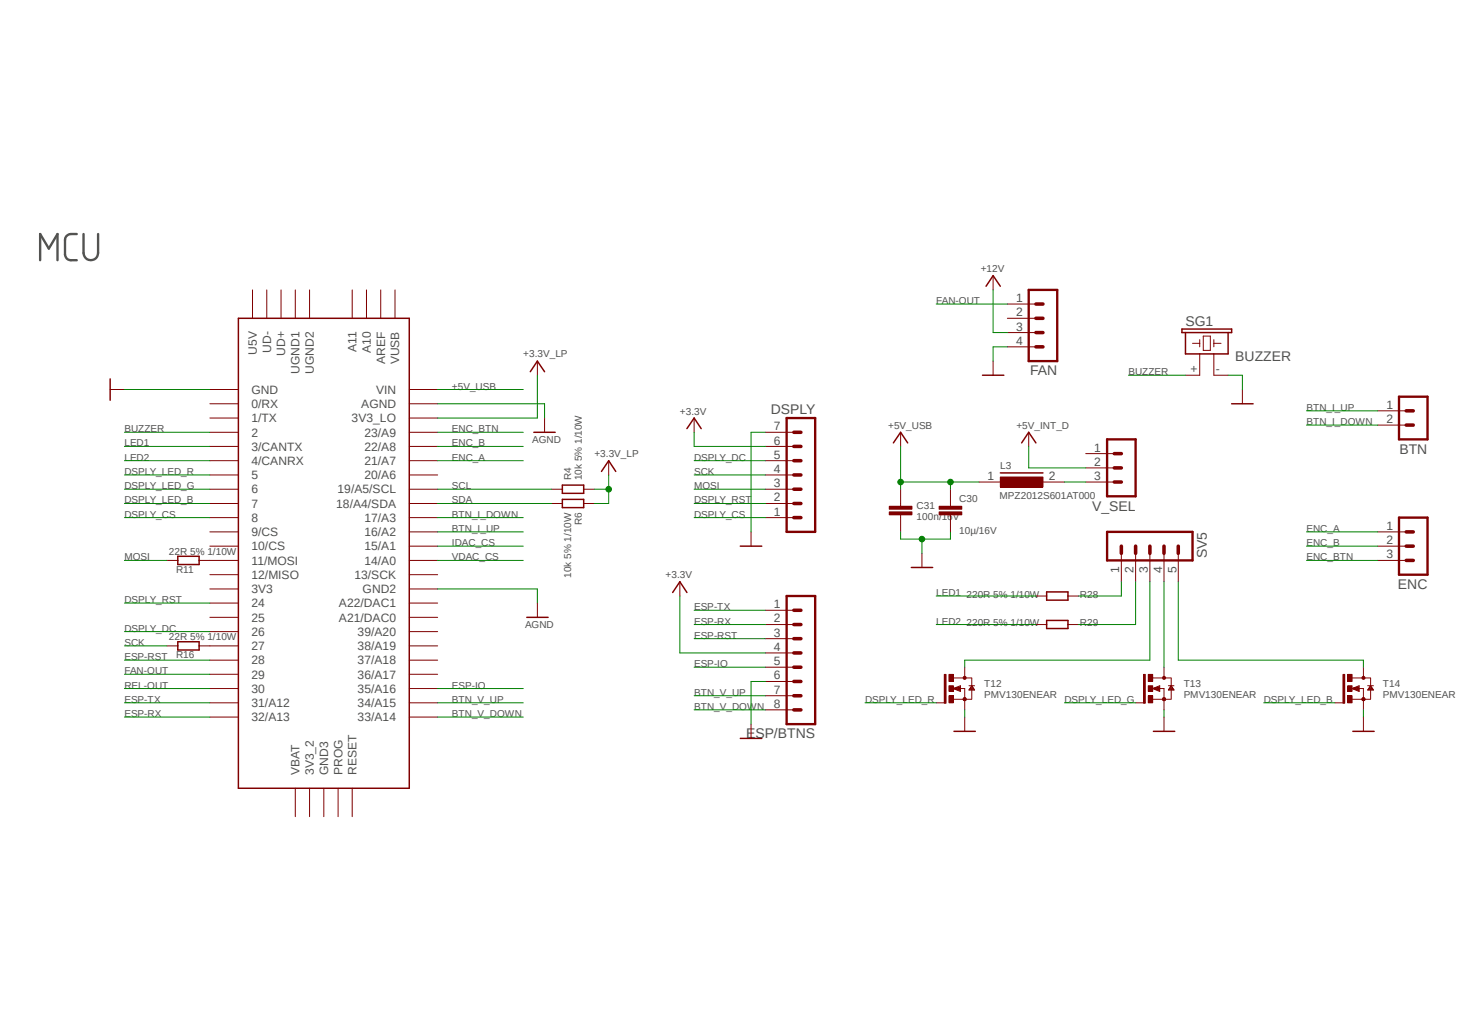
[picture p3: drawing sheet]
<svg xmlns="http://www.w3.org/2000/svg" width="420mm" height="297mm" viewBox="0 0 420 297" stroke-linecap="round" stroke-linejoin="round" font-family="sans-serif">
<path d="M8.4 63.4l411.6 178.6M420 63.5l-411.6 178.6" fill="none" stroke="#fff" stroke-width=".29"/>
<path d="M11.6 74.9v-7.5l2.5 4.1 2.5-4.1v7.5M22.1 67.4h-1.7a1.76 1.76 0 0 0-1.7 1.6l.1 4.7a1.59 1.59 0 0 0 1.6 1.2h1.7M24 67.4v5.4a2.1 2.1 0 0 0 2.1 2.1 2.1 2.1 0 0 0 2.1-2.1v-5.4" fill="none" stroke="#505050" stroke-width=".68"/>
<path d="M318.7 126.4h8.2v16.4h-8.2z" fill="none" stroke="#800000" stroke-width=".68"/>
<path d="M320.8 138.7h2M320.8 134.7h2M320.8 130.6h2" fill="none" stroke="#800000" stroke-width="1"/>
<g fill="none" stroke="#800000" stroke-width=".29">
<path d="M72.7 83.4v8.2M76.8 83.4v8.2M80.9 83.4v8.2M85 83.4v8.2M89.1 83.4v8.2M101.4 83.4v8.2M105.5 83.4v8.2M109.6 83.4v8.2M113.7 83.4v8.2M343.3 98.8h2.1M345.4 97.7v2.1M346.4 96.7h2v4.1h-2z"/>
<path d="M349.4 98.8h2.1M349.4 97.7v2.1M31.7 112.1h4.1M60.4 116.2h8.2M60.4 112.1h8.2M117.8 116.2h8.2M117.8 112.1h8.2M345.4 101.9v6.1h-4.2M349.4 101.9v6.1h4.1M357.6 112.1v4.1M60.4 120.3h8.2M60.4 124.4h8.2"/>
<path d="M60.4 128.5h8.2M60.4 132.6h8.2M60.4 136.7h8.2M117.8 120.3h8.2M117.8 124.4h8.2M117.8 128.5h8.2M117.8 132.6h8.2M117.8 136.7h8.2M156.8 120.3v4.1M199.8 120.3v4.1M259.2 124.4v4.1M296.1 124.4v4.1"/>
<path d="M312.5 130.6h8.3M312.5 134.7h8.3M312.5 138.7h8.3M60.4 140.8h8.2M60.4 144.9h8.2M60.4 149h8.2M60.4 153.1h8.2M60.4 157.2h8.2M117.8 140.8h8.2M117.8 144.9h8.2M117.8 149h8.2M117.8 153.1h8.2"/>
<path d="M117.8 157.2h8.2M216.2 153.1v4.1M48.1 161.3h3.1M57.3 161.3h11.3M60.4 165.4h8.2M60.4 169.5h8.2M60.4 173.6h8.2M60.4 177.7h8.2M117.8 161.3h8.2M117.8 165.4h8.2M117.8 169.5h8.2M117.8 173.6h8.2"/>
<path d="M117.8 177.7h8.2M298.2 171.5h3.1M298.2 179.7h3.1M307.4 171.5h3.1M307.4 179.7h3.1M48.1 185.9h3.1M57.3 185.9h11.3M60.4 181.8h8.2M60.4 190h8.2M60.4 194.1h8.2M60.4 198.2h8.2M117.8 181.8h8.2"/>
<path d="M117.8 185.9h8.2M117.8 190h8.2M117.8 194.1h8.2M117.8 198.2h8.2M60.4 202.3h8.2M60.4 206.4h8.2M117.8 202.3h8.2M117.8 206.4h8.2M85 226.9v8.1M89.1 226.9v8.1M93.2 226.9v8.1M97.3 226.9v8.1"/>
<path d="M101.4 226.9v8.1"/>
</g>
<g fill="none" stroke="#800000" stroke-width=".42">
<path d="M68.6 91.6h49.2v135.3h-49.2zM340.2 94.7h14.3v1h-14.3zM341.2 95.7v6.2h12.3v-6.2M31.7 109.1v6.1M354.5 116.2h6.2M153.7 124.4h6.1M197.7 123.4l2.1-3.1 2 3.1M257.2 127.5l2-3.1 2.1 3.1M288 136.1h12.2M294.1 127.5l2-3.1 2.1 3.1M213.1 157.2h6.2M51.2 160.1h6.1v2.4h-6.1z"/>
<path d="M301.3 170.3h6.1v2.4h-6.1zM301.3 178.6h6.1v2.3h-6.1zM51.2 184.7h6.1v2.4h-6.1z"/>
</g>
<path d="M288 137.3h12.2v2.9h-12.2z" fill-rule="evenodd" fill="#800000"/>
<path d="M281.8 138.7h8.2M288 137.3h12.2v2.9h-12.2zM298.2 138.7h8.2M273.6 144.9v.8M273.6 148.2v.8" fill="none" stroke="#800000" stroke-width=".29"/>
<path d="M270.3 145.7h6.6v.9h-6.6z" fill-rule="evenodd" fill="#800000"/>
<path d="M270.3 145.7h6.6v.9h-6.6z" fill="none" stroke="#800000" stroke-width=".29"/>
<path d="M270.3 147.3h6.6v.9h-6.6z" fill-rule="evenodd" fill="#800000"/>
<path d="M259.2 144.9v.8M259.2 148.2v.8M270.3 147.3h6.6v.9h-6.6zM273.6 140.8v4.1M273.6 149v4.1" fill="none" stroke="#800000" stroke-width=".29"/>
<path d="M256 145.7h6.5v.9h-6.5z" fill-rule="evenodd" fill="#800000"/>
<path d="M256 145.7h6.5v.9h-6.5z" fill="none" stroke="#800000" stroke-width=".29"/>
<path d="M256 147.3h6.5v.9h-6.5z" fill-rule="evenodd" fill="#800000"/>
<path d="M256 147.3h6.5v.9h-6.5zM259.2 140.8v4.1M259.2 149v4.1M265.4 159.3v4M195.7 167.4v4.1M274.4 198.2l2.1-.8v1.6zM276.3 198.2h1.4v6.1M277.7 192v3.1h-3.3M216.2 208.4v4.1M269.5 202.3h2.6M274.4 201.3h5.3" fill="none" stroke="#800000" stroke-width=".29"/>
<path d="M193.6 170.5l2.1-3.1 2 3.1M262.3 163.3h6.2M213.1 212.5h6.2" fill="none" stroke="#800000" stroke-width=".42"/>
<path d="M276.3 197.8l-1.5 .4 1.5 .4v-.4h-.5" fill="none" stroke="#800000" stroke-width=".51"/>
<path d="M277.4 200.9h.6v.6h-.6z" fill-rule="evenodd" fill="#800000"/>
<path d="M277.4 200.9h.6v.6h-.6z" fill="none" stroke="#800000" stroke-width=".29"/>
<path d="M273.2 200.2h1.2v2.1h-1.2z" fill-rule="evenodd" fill="#800000"/>
<path d="M273.2 200.2h1.2v2.1h-1.2z" fill="none" stroke="#800000" stroke-width=".29"/>
<path d="M273.2 197.4h1.2v1.6h-1.2z" fill-rule="evenodd" fill="#800000"/>
<path d="M273.2 197.4h1.2v1.6h-1.2z" fill="none" stroke="#800000" stroke-width=".29"/>
<path d="M273.2 194.1h1.2v2h-1.2z" fill-rule="evenodd" fill="#800000"/>
<path d="M273.2 194.1h1.2v2h-1.2z" fill="none" stroke="#800000" stroke-width=".29"/>
<path d="M271.8 194.1h.5v8.3h-.5z" fill-rule="evenodd" fill="#800000"/>
<path d="M271.8 194.1h.5v8.3h-.5zM277.7 195.1h2M278.9 197.4h1.6M279.7 195.2v2.2M279.7 198.4v2.7" fill="none" stroke="#800000" stroke-width=".29"/>
<path d="M277.4 200.9h.6v.6h-.6z" fill-rule="evenodd" fill="#800000"/>
<path d="M277.4 200.9h.6v.6h-.6z" fill="none" stroke="#800000" stroke-width=".29"/>
<path d="M277.4 194.8h.6v.6h-.6z" fill-rule="evenodd" fill="#800000"/>
<g fill="none" stroke="#800000" stroke-width=".29">
<path d="M277.4 194.8h.6v.6h-.6zM279 198.5h1.5M279.1 198.3h1.3M279.2 198.1h1M279.4 198h.7M279.5 197.7h.5M279.6 197.6h.3M279.7 197.4l.8 1.2h-1.6zM279.7 197.4h.1M331.8 198.2l2-.8v1.6zM333.7 198.2h1.4v6.1M335.1 192v3.1h-3.2"/>
<path d="M277.7 206.4v4.1M326.9 202.3h2.5M331.8 201.3h5.3"/>
</g>
<path d="M274.6 210.5h6.2" fill="none" stroke="#800000" stroke-width=".42"/>
<path d="M333.7 197.8l-1.5 .4 1.5 .4v-.4h-.5" fill="none" stroke="#800000" stroke-width=".51"/>
<path d="M334.8 200.9h.6v.6h-.6z" fill-rule="evenodd" fill="#800000"/>
<path d="M334.8 200.9h.6v.6h-.6z" fill="none" stroke="#800000" stroke-width=".29"/>
<path d="M330.5 200.2h1.3v2.1h-1.3z" fill-rule="evenodd" fill="#800000"/>
<path d="M330.5 200.2h1.3v2.1h-1.3z" fill="none" stroke="#800000" stroke-width=".29"/>
<path d="M330.5 197.4h1.3v1.6h-1.3z" fill-rule="evenodd" fill="#800000"/>
<path d="M330.5 197.4h1.3v1.6h-1.3z" fill="none" stroke="#800000" stroke-width=".29"/>
<path d="M330.5 194.1h1.3v2h-1.3z" fill-rule="evenodd" fill="#800000"/>
<path d="M330.5 194.1h1.3v2h-1.3z" fill="none" stroke="#800000" stroke-width=".29"/>
<path d="M329.2 194.1h.5v8.3h-.5z" fill-rule="evenodd" fill="#800000"/>
<path d="M329.2 194.1h.5v8.3h-.5zM335.1 195.1h2M336.3 197.4h1.6M337.1 195.2v2.2M337.1 198.4v2.7" fill="none" stroke="#800000" stroke-width=".29"/>
<path d="M334.8 200.9h.6v.6h-.6z" fill-rule="evenodd" fill="#800000"/>
<path d="M334.8 200.9h.6v.6h-.6z" fill="none" stroke="#800000" stroke-width=".29"/>
<path d="M334.8 194.8h.6v.6h-.6z" fill-rule="evenodd" fill="#800000"/>
<g fill="none" stroke="#800000" stroke-width=".29">
<path d="M334.8 194.8h.6v.6h-.6zM336.4 198.5h1.5M336.5 198.3h1.3M336.6 198.1h1.1M336.8 198h.7M336.9 197.7h.5M337 197.6h.3M337.1 197.4h.1M337.1 197.4l.8 1.2h-1.6zM389.2 198.2l2-.8v1.6zM391 198.2h1.5v6.1M392.5 192v3.1h-3.2"/>
<path d="M335.1 206.4v4.1M384.3 202.3h2.5M389.2 201.3h5.3"/>
</g>
<path d="M332 210.5h6.2" fill="none" stroke="#800000" stroke-width=".42"/>
<path d="M391 197.8l-1.4 .4 1.4 .4v-.4h-.3" fill="none" stroke="#800000" stroke-width=".51"/>
<path d="M392.2 200.9h.6v.6h-.6z" fill-rule="evenodd" fill="#800000"/>
<path d="M392.2 200.9h.6v.6h-.6z" fill="none" stroke="#800000" stroke-width=".29"/>
<path d="M387.9 200.2h1.3v2.1h-1.3z" fill-rule="evenodd" fill="#800000"/>
<path d="M387.9 200.2h1.3v2.1h-1.3z" fill="none" stroke="#800000" stroke-width=".29"/>
<path d="M387.9 197.4h1.3v1.6h-1.3z" fill-rule="evenodd" fill="#800000"/>
<path d="M387.9 197.4h1.3v1.6h-1.3z" fill="none" stroke="#800000" stroke-width=".29"/>
<path d="M387.9 194.1h1.3v2h-1.3z" fill-rule="evenodd" fill="#800000"/>
<path d="M387.9 194.1h1.3v2h-1.3z" fill="none" stroke="#800000" stroke-width=".29"/>
<path d="M386.6 194.1h.5v8.3h-.5z" fill-rule="evenodd" fill="#800000"/>
<path d="M386.6 194.1h.5v8.3h-.5zM392.5 195.1h2M393.7 197.4h1.7M394.5 195.2v2.2M394.5 198.4v2.7" fill="none" stroke="#800000" stroke-width=".29"/>
<path d="M392.2 200.9h.6v.6h-.6z" fill-rule="evenodd" fill="#800000"/>
<path d="M392.2 200.9h.6v.6h-.6z" fill="none" stroke="#800000" stroke-width=".29"/>
<path d="M392.2 194.8h.6v.6h-.6z" fill-rule="evenodd" fill="#800000"/>
<g fill="none" stroke="#800000" stroke-width=".29">
<path d="M285.9 79.3v4.1M290 87.5h8.2M290 91.6h8.2M290 95.7h8.2M290 99.8h8.2M154.7 103.9v4.1M285.9 103.9v4.1M396.6 118.2h8.2M175.2 132.6v4.1M220.3 136.7h8.2M220.3 132.6h8.2M220.3 128.5h8.2"/>
<path d="M220.3 124.4h8.2M396.6 122.3h8.2M158.8 140.8h3.1M158.8 144.9h3.1M168 140.8h3.1M168 144.9h3.1M220.3 140.8h8.2M220.3 144.9h8.2M220.3 149h8.2M322.8 159.3v8.1M326.9 159.3v8.1M331 159.3v8.1"/>
<path d="M335.1 159.3v8.1M339.2 159.3v8.1M396.6 153.1h8.2M396.6 157.2h8.2M154.7 173.6v4.1M220.3 175.6h8.2M220.3 179.7h8.2M396.6 161.3h8.2M220.3 183.8h8.2M220.3 187.9h8.2M220.3 192h8.2M220.3 196.1h8.2"/>
<path d="M392.2 194.8h.6v.6h-.6zM393.8 198.5h1.5M393.9 198.3h1.3M394 198.1h1.1M394.2 198h.7M394.3 197.7h.5M394.4 197.6h.3M394.5 197.4h.1M394.5 197.4l.9 1.2h-1.7zM220.3 200.2h8.2M220.3 204.3h8.2M392.5 206.4v4.1"/>
</g>
<path d="M283.8 82.4l2.1-3.1 2.1 3.1M152.7 107l2-3.1 2.1 3.1M282.8 108h6.2M161.9 139.6h6.1v2.4h-6.1zM173.1 135.7l2.1-3.1 2 3.1M161.9 143.7h6.1v2.4h-6.1zM151.6 177.7h6.2M389.4 210.5h6.2" fill="none" stroke="#800000" stroke-width=".42"/>
<path d="M296.1 83.4h8.2v20.5h-8.2zM402.7 114.2h8.2v12.2h-8.2zM226.4 120.3h8.3v32.8h-8.3zM318.7 153.1h24.6v8.2h-24.6zM402.7 149h8.2v16.4h-8.2zM226.4 171.5h8.3v36.9h-8.3z" fill="none" stroke="#800000" stroke-width=".68"/>
<g fill="none" stroke="#800000" stroke-width="1">
<path d="M298.2 95.7h2M298.2 91.6h2M298.2 87.5h2M298.2 99.8h2M404.8 118.2h2M228.5 136.7h2M228.5 132.6h2M228.5 128.5h2M228.5 124.4h2M404.8 122.3h2M228.5 140.8h2M228.5 144.9h2"/>
<path d="M228.5 149h2M322.8 157.2v2.1M326.9 157.2v2.1M331 157.2v2.1M335.1 157.2v2.1M339.2 157.2v2.1M404.8 157.2h2M404.8 153.1h2M228.5 179.7h2M228.5 175.6h2M404.8 161.3h2M228.5 183.8h2"/>
<path d="M228.5 187.9h2M228.5 192h2M228.5 196.1h2M228.5 200.2h2M228.5 204.3h2"/>
</g>
<path d="M35.8 112.1h24.6M353.5 108h4.1v4.1M220.3 124.4h-4.1v28.7M259.2 153.1v2.1h14.4v-2.1M265.4 155.2v4.1" fill="none" stroke="#008000" stroke-width=".29"/>
<circle cx="265.4" cy="155.2" r=".8" fill="#008000"/>
<g fill="none" stroke="#008000" stroke-width=".29">
<path d="M290 99.8h-4.1v4.1M126 112.1h24.6M376.1 118.2h20.5M199.8 136.7h20.5M199.8 132.6h20.5M259.2 138.7h22.6M259.2 128.5v12.3M376.1 122.3h20.5M126 149h24.6M126 153.1h24.6M199.8 140.8h20.5M35.8 161.3h12.3"/>
<path d="M35.8 185.9h12.3M35.8 181.8h24.6M220.3 196.1h-4.1v12.3M126 202.3h24.6M126 206.4h24.6M199.8 200.2h20.5M199.8 204.3h20.5M277.7 204.3v2.1M335.1 204.3v2.1M392.5 204.3v2.1"/>
<circle cx="265.4" cy="155.2" r=".8"/>
</g>
<circle cx="259.3" cy="138.7" r=".8" fill="#008000"/>
<g fill="none" stroke="#008000" stroke-width=".29">
<path d="M273.6 138.7v2.1"/>
<circle cx="259.3" cy="138.7" r=".8"/>
</g>
<circle cx="273.6" cy="138.7" r=".8" fill="#008000"/>
<g fill="none" stroke="#008000" stroke-width=".29">
<path d="M269.5 87.5h20.5M285.9 83.4v12.3h4.1M126 116.2h30.8v4.1M154.7 108v12.3h-28.7M324.8 108h16.4M35.8 128.5h24.6M35.8 132.6h24.6M35.8 124.4h24.6M35.8 136.7h24.6M126 128.5h24.6M126 132.6h24.6M126 124.4h24.6"/>
<path d="M175.2 136.7v8.2h-4.1M199.8 124.4v4.1h20.5M296.1 128.5v6.2h16.4M306.4 138.7h6.1M35.8 144.9h24.6M35.8 149h24.6M35.8 140.8h24.6M126 144.9h32.8M126 140.8h32.8M171.1 140.8h4.1M199.8 144.9h20.5M199.8 149h20.5"/>
<path d="M376.1 153.1h20.5M376.1 157.2h20.5M35.8 173.6h24.6M126 169.5h28.7v4.1M195.7 171.5v16.4h24.6M199.8 179.7h20.5M199.8 175.6h20.5M269.5 171.5h28.7M269.5 179.7h28.7M322.8 167.4v4.1h-12.3M326.9 167.4v12.3h-16.4M331 167.4v22.6h-53.3v2"/>
<path d="M335.1 167.4v24.6M339.2 167.4v22.6h53.3v2M376.1 161.3h20.5M35.8 194.1h24.6M35.8 198.2h24.6M35.8 190h24.6M126 198.2h24.6M199.8 183.8h20.5M199.8 192h20.5M35.8 202.3h24.6M35.8 206.4h24.6M249 202.3h20.5"/>
<path d="M306.4 202.3h20.5M363.8 202.3h20.5"/>
<circle cx="273.6" cy="138.7" r=".8"/>
</g>
<circle cx="175.2" cy="140.8" r=".8" fill="#008000"/>
<g fill="none" stroke="#008000" stroke-width=".29">
<path d="M126 157.2h24.6M126 161.3h24.6"/>
<circle cx="175.2" cy="140.8" r=".8"/>
</g>
<g font-size="4" fill="#505050">
<text x="341.3" y="93.7">SG1</text>
<text x="355.6" y="103.9">BUZZER</text>
<text x="296.5" y="108">FAN</text>
<text x="221.9" y="119.1">DSPLY</text>
<text x="402.8" y="130.6">BTN</text>
<text x="314.4" y="146.9">V_SEL</text>
<text x="347.4" y="160.7" transform="rotate(-90 347.4 160.7)">SV5</text>
<text x="402.4" y="169.5">ENC</text>
<text x="214.8" y="212.5">ESP/BTNS</text>
</g>
<g font-size="3.5" fill="#505050">
<text x="292.5" y="87">1</text>
<text x="292.5" y="91.1">2</text>
<text x="292.5" y="95.1">3</text>
<text x="78" y="101.5" transform="rotate(-90 78 101.5)">UD-</text>
<text x="102.6" y="101.3" transform="rotate(-90 102.6 101.3)">A11</text>
<text x="106.7" y="101.6" transform="rotate(-90 106.7 101.6)">A10</text>
<text x="292.5" y="99.2">4</text>
<text x="73.9" y="102.1" transform="rotate(-90 73.9 102.1)">U5V</text>
<text x="82.1" y="102.4" transform="rotate(-90 82.1 102.4)">UD+</text>
<text x="86.2" y="107.5" transform="rotate(-90 86.2 107.5)">UGND1</text>
<text x="90.3" y="107.5" transform="rotate(-90 90.3 107.5)">UGND2</text>
<text x="110.8" y="104.6" transform="rotate(-90 110.8 104.6)">AREF</text>
<text x="114.9" y="104.9" transform="rotate(-90 114.9 104.9)">VUSB</text>
<text x="342.7" y="107.4">+</text>
<text x="350" y="107.4">-</text>
<text x="72.4" y="113.3">GND</text>
<text x="108.2" y="113.3">VIN</text>
<text x="72.4" y="117.4">0/RX</text>
<text x="104" y="117.4">AGND</text>
<text x="399.1" y="117.7">1</text>
<text x="72.4" y="121.5">1/TX</text>
<text x="72.4" y="125.6">2</text>
<text x="101.2" y="121.5">3V3_LO</text>
<text x="104.9" y="125.6">23/A9</text>
<text x="222.8" y="123.8">7</text>
<text x="399.1" y="121.8">2</text>
<text x="72.4" y="129.7">3/CANTX</text>
<text x="104.9" y="129.7">22/A8</text>
<text x="222.8" y="127.9">6</text>
<text x="315" y="130">1</text>
<text x="72.4" y="133.8">4/CANRX</text>
<text x="72.4" y="137.9">5</text>
<text x="104.9" y="133.8">21/A7</text>
<text x="104.9" y="137.9">20/A6</text>
<text x="222.8" y="136.1">4</text>
<text x="222.8" y="132">5</text>
<text x="315" y="134.1">2</text>
<text x="72.4" y="142">6</text>
<text x="97.2" y="142">19/A5/SCL</text>
<text x="222.8" y="140.2">3</text>
<text x="284.3" y="138.2">1</text>
<text x="302" y="138.2">2</text>
<text x="315" y="138.2">3</text>
<text x="72.4" y="146.1">7</text>
<text x="96.8" y="146.1">18/A4/SDA</text>
<text x="222.8" y="148.4">1</text>
<text x="222.8" y="144.3">2</text>
<text x="72.4" y="150.2">8</text>
<text x="72.4" y="154.3">9/CS</text>
<text x="104.9" y="150.2">17/A3</text>
<text x="104.9" y="154.3">16/A2</text>
<text x="399.1" y="152.5">1</text>
<text x="72.4" y="158.4">10/CS</text>
<text x="104.9" y="158.4">15/A1</text>
<text x="399.1" y="156.6">2</text>
<text x="399.1" y="160.7">3</text>
<text x="72.4" y="162.5">11/MOSI</text>
<text x="72.4" y="166.6">12/MISO</text>
<text x="102" y="166.6">13/SCK</text>
<text x="104.9" y="162.5">14/A0</text>
<text x="322.2" y="165" transform="rotate(-90 322.2 165)">1</text>
<text x="326.3" y="165" transform="rotate(-90 326.3 165)">2</text>
<text x="330.4" y="165" transform="rotate(-90 330.4 165)">3</text>
<text x="334.5" y="165" transform="rotate(-90 334.5 165)">4</text>
<text x="338.6" y="165" transform="rotate(-90 338.6 165)">5</text>
<text x="72.4" y="170.7">3V3</text>
<text x="104.4" y="170.7">GND2</text>
<text x="72.4" y="174.8">24</text>
<text x="72.4" y="178.9">25</text>
<text x="97.6" y="174.8">A22/DAC1</text>
<text x="97.6" y="178.9">A21/DAC0</text>
<text x="222.8" y="175">1</text>
<text x="222.8" y="179.2">2</text>
<text x="72.4" y="183">26</text>
<text x="103" y="183">39/A20</text>
<text x="222.8" y="183.3">3</text>
<text x="72.4" y="187.1">27</text>
<text x="72.4" y="191.2">28</text>
<text x="103" y="187.1">38/A19</text>
<text x="103" y="191.2">37/A18</text>
<text x="222.8" y="187.4">4</text>
<text x="222.8" y="191.4">5</text>
<text x="72.4" y="195.3">29</text>
<text x="103" y="195.3">36/A17</text>
<text x="222.8" y="195.5">6</text>
<text x="72.4" y="199.4">30</text>
<text x="72.4" y="203.5">31/A12</text>
<text x="103" y="199.4">35/A16</text>
<text x="103" y="203.5">34/A15</text>
<text x="222.8" y="199.6">7</text>
<text x="222.8" y="203.8">8</text>
<text x="72.4" y="207.6">32/A13</text>
<text x="103" y="207.6">33/A14</text>
<text x="86.2" y="223.1" transform="rotate(-90 86.2 223.1)">VBAT</text>
<text x="90.3" y="223.1" transform="rotate(-90 90.3 223.1)">3V3_2</text>
<text x="94.4" y="223.1" transform="rotate(-90 94.4 223.1)">GND3</text>
<text x="98.6" y="223.1" transform="rotate(-90 98.6 223.1)">PROG</text>
<text x="102.6" y="223.1" transform="rotate(-90 102.6 223.1)">RESET</text>
</g>
<g font-size="2.9" fill="#505050">
<text x="282.3" y="78.3">+12V</text>
<text x="269.5" y="87.5">FAN-OUT</text>
<text x="150.6" y="102.9">+3.3V_LP</text>
<text x="324.8" y="108">BUZZER</text>
<text x="130.1" y="112.1">+5V_USB</text>
<text x="195.7" y="119.3">+3.3V</text>
<text x="376.1" y="118.2">BTN_I_UP</text>
<text x="35.8" y="124.4">BUZZER</text>
<text x="130.1" y="124.4">ENC_BTN</text>
<text x="255.6" y="123.4">+5V_USB</text>
<text x="292.6" y="123.4">+5V_INT_D</text>
<text x="376.1" y="122.3">BTN_I_DOWN</text>
<text x="35.8" y="128.5">LED1</text>
<text x="130.1" y="128.5">ENC_B</text>
<text x="153.2" y="127.5">AGND</text>
<text x="171.1" y="131.6">+3.3V_LP</text>
<text x="35.8" y="132.6">LED2</text>
<text x="35.8" y="136.7">DSPLY_LED_R</text>
<text x="130.1" y="132.6">ENC_A</text>
<text x="199.8" y="136.7">SCK</text>
<text x="199.8" y="132.6">DSPLY_DC</text>
<text x="287.9" y="135">L3</text>
<text x="35.8" y="140.8">DSPLY_LED_G</text>
<text x="130.1" y="140.8">SCL</text>
<text x="164.4" y="138.2" transform="rotate(-90 164.4 138.2)">R4</text>
<text x="167.5" y="138.2" transform="rotate(-90 167.5 138.2)">10k 5% 1/10W</text>
<text x="199.8" y="140.8">MOSI</text>
<text x="287.7" y="143.7">MPZ2012S601AT000</text>
<text x="35.8" y="149">DSPLY_CS</text>
<text x="35.8" y="144.9">DSPLY_LED_B</text>
<text x="130.1" y="149">BTN_I_DOWN</text>
<text x="130.1" y="144.9">SDA</text>
<text x="199.8" y="144.9">DSPLY_RST</text>
<text x="199.8" y="149">DSPLY_CS</text>
<text x="263.9" y="149.5">100n/16V</text>
<text x="263.9" y="146.4">C31</text>
<text x="276.1" y="144.4">C30</text>
<text x="130.1" y="153.1">BTN_I_UP</text>
<text x="167.5" y="151.1" transform="rotate(-90 167.5 151.1)">R6</text>
<text x="276.1" y="153.6">10µ/16V</text>
<text x="376.1" y="153.1">ENC_A</text>
<text x="35.8" y="161.3">MOSI</text>
<text x="48.6" y="159.8">22R 5% 1/10W</text>
<text x="130.1" y="161.3">VDAC_CS</text>
<text x="130.1" y="157.2">IDAC_CS</text>
<text x="376.1" y="157.2">ENC_B</text>
<text x="376.1" y="161.3">ENC_BTN</text>
<text x="50.7" y="164.9">R11</text>
<text x="164.4" y="166.4" transform="rotate(-90 164.4 166.4)">10k 5% 1/10W</text>
<text x="191.6" y="166.4">+3.3V</text>
<text x="35.8" y="173.6">DSPLY_RST</text>
<text x="269.5" y="171.5">LED1</text>
<text x="278.2" y="172">220R 5% 1/10W</text>
<text x="310.9" y="172">R28</text>
<text x="199.8" y="175.6">ESP-TX</text>
<text x="199.8" y="179.7">ESP-RX</text>
<text x="269.5" y="179.7">LED2</text>
<text x="35.8" y="185.9">SCK</text>
<text x="35.8" y="181.8">DSPLY_DC</text>
<text x="48.6" y="184.3">22R 5% 1/10W</text>
<text x="151.1" y="180.8">AGND</text>
<text x="199.8" y="183.8">ESP-RST</text>
<text x="278.2" y="180.3">220R 5% 1/10W</text>
<text x="310.9" y="180.2">R29</text>
<text x="35.8" y="190">ESP-RST</text>
<text x="50.7" y="189.5">R16</text>
<text x="35.8" y="194.1">FAN-OUT</text>
<text x="199.8" y="192">ESP-IO</text>
<text x="283.3" y="197.7">T12</text>
<text x="340.7" y="197.7">T13</text>
<text x="398.1" y="197.7">T14</text>
<text x="35.8" y="198.2">REL-OUT</text>
<text x="35.8" y="202.3">ESP-TX</text>
<text x="130.1" y="202.3">BTN_V_UP</text>
<text x="130.1" y="198.2">ESP-IO</text>
<text x="199.8" y="200.2">BTN_V_UP</text>
<text x="249" y="202.3">DSPLY_LED_R</text>
<text x="283.3" y="200.7">PMV130ENEAR</text>
<text x="306.4" y="202.3">DSPLY_LED_G</text>
<text x="340.7" y="200.7">PMV130ENEAR</text>
<text x="363.8" y="202.3">DSPLY_LED_B</text>
<text x="398.1" y="200.7">PMV130ENEAR</text>
<text x="35.8" y="206.4">ESP-RX</text>
<text x="130.1" y="206.4">BTN_V_DOWN</text>
<text x="199.8" y="204.3">BTN_V_DOWN</text>
</g>
</svg>
